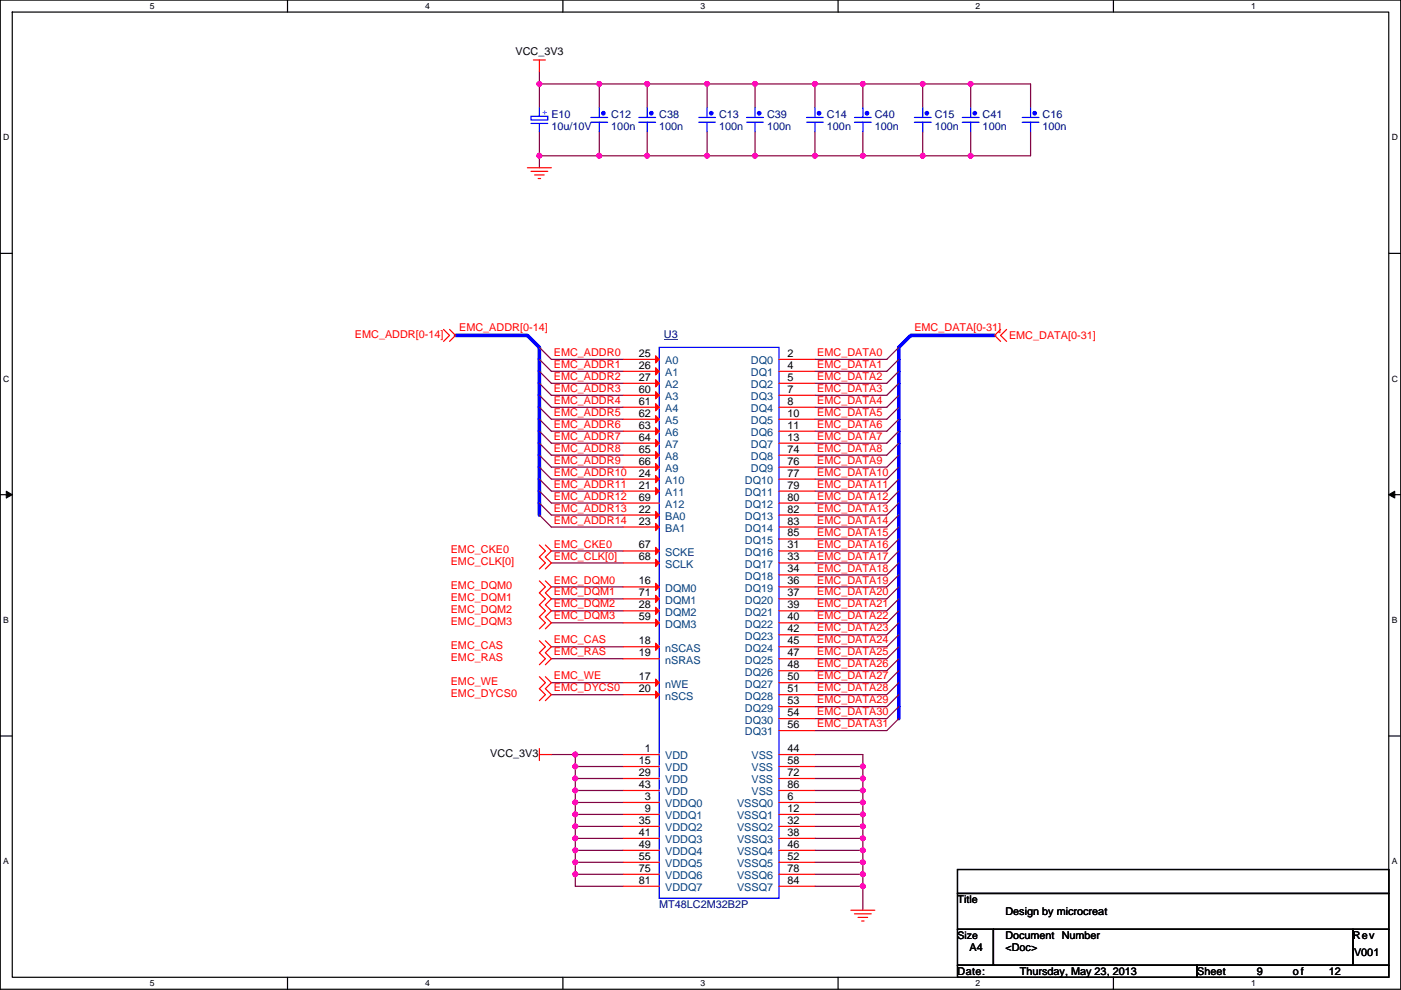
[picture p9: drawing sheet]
<svg xmlns="http://www.w3.org/2000/svg" width="297mm" height="210mm" viewBox="0 0 297 210" stroke-linecap="round" stroke-linejoin="round" font-family="sans-serif">
<path d="M.1 0h296.9v209.8h-296.9zM2.6 2.6h291.8v204.7h-291.8z" fill="none" stroke="#000" stroke-width=".25"/>
<g fill="#fff">
<path d="M31.8 .3h1v2h-1z"/>
<path d="M31.8 207.5h1v2.1h-1z"/>
</g>
<path d="M61 0v2.6M61 207.3v2.5" fill="none" stroke="#000" stroke-width=".25"/>
<g fill="#fff">
<path d="M90.1 .3h1v2h-1z"/>
<path d="M90.1 207.5h1v2.1h-1z"/>
</g>
<path d="M119.3 0v2.6M119.3 207.3v2.5" fill="none" stroke="#000" stroke-width=".25"/>
<g fill="#fff">
<path d="M148.5 .3h1v2h-1z"/>
<path d="M148.5 207.5h1v2.1h-1z"/>
</g>
<path d="M177.7 0v2.6M177.7 207.3v2.5" fill="none" stroke="#000" stroke-width=".25"/>
<g fill="#fff">
<path d="M206.9 .3h1v2h-1z"/>
<path d="M206.9 207.5h1v2.1h-1z"/>
</g>
<path d="M236.1 0v2.6M236.1 207.3v2.5" fill="none" stroke="#000" stroke-width=".25"/>
<g fill="#fff">
<path d="M265.2 .3h1v2h-1z"/>
<path d="M265.2 207.5h1v2.1h-1z"/>
<path d="M.7 28.2h1.3v2h-1.3z"/>
<path d="M295.1 28.2h1.3v2h-1.3z"/>
<path d="M.7 79.3h1.3v2.1h-1.3z"/>
<path d="M295.1 79.3h1.3v2.1h-1.3z"/>
</g>
<path d="M.1 53.7h2.5M294.4 53.7h2.6" fill="none" stroke="#000" stroke-width=".25"/>
<g fill="#fff">
<path d="M.7 130.5h1.2v2h-1.2z"/>
<path d="M295.1 130.5h1.2v2h-1.2z"/>
</g>
<path d="M.1 104.9h2.5M294.4 104.9h2.6" fill="none" stroke="#000" stroke-width=".25"/>
<path d="M1.3 104.2l1.3 .7-1.3 .7zM294.4 104.9l1.3-.7v1.4z" fill="#000" stroke="#000" stroke-width=".21"/>
<g fill="#fff">
<path d="M.7 181.7h1.2v2h-1.2z"/>
<path d="M295.1 181.7h1.2v2h-1.2z"/>
</g>
<path d="M.1 156.1h2.5M294.4 156.1h2.6M203 184.4h91.4v5.1h-91.4zM203 189.5h91.4v7.6h-91.4zM203 197.1h7.6v7.6h-7.6zM210.6 197.1h76.2v7.6h-76.2zM286.8 197.1h7.6v7.6h-7.6zM203 204.7h50.8v2.6h-50.8zM253.8 204.7h40.6v2.6h-40.6z" fill="none" stroke="#000" stroke-width=".25"/>
<path d="M96.6 71.1h15.2l2.6 2.6v35.5M210.9 71.1h-17.8l-2.5 2.6v78.7" fill="none" stroke="#00f" stroke-width=".76"/>
<g fill="none" stroke="#800040" stroke-width=".25">
<path d="M114.4 17.8v5.1M114.4 15.3v2.5M114.4 17.8h12.7M137.2 17.8h-10.1v5.1M149.9 17.8h-12.7v5.1M160.1 17.8h-10.2v5.1M172.8 17.8h-12.7v5.1M182.9 17.8h-10.1v5.1M195.6 17.8h-12.7v5.1M205.8 17.8h-10.2v5.1M114.4 33h12.7M114.4 33v2.6"/>
<path d="M114.4 28v5M127.1 33h10.1M127.1 28v5M137.2 28v5M137.2 33h12.7M149.9 28v5h10.2M160.1 28v5h12.7M172.8 28v5M172.8 33h10.1M182.9 28v5M182.9 33h12.7M195.6 28v5h10.2"/>
<path d="M205.8 28v5M218.5 22.9v-5.1h-12.7v5.1M218.5 28v5h-12.7M114.4 76.2l2.5 2.6h15.2M114.4 78.8l2.5 2.5h15.2M114.4 73.7l2.5 2.5h15.2M190.6 76.2l-2.6 2.6h-15.2M190.6 78.8l-2.6 2.5h-15.2M190.6 73.7l-2.6 2.5h-15.2M114.4 81.3l2.5 2.5h15.2M114.4 83.8l2.5 2.6h15.2M114.4 86.4l2.5 2.5h15.2"/>
<path d="M114.4 88.9l2.5 2.6h15.2M114.4 94l2.5 2.5h15.2M114.4 96.5l2.5 2.6h15.2M114.4 99.1l2.5 2.5h15.2M114.4 91.5l2.5 2.5h15.2M190.6 81.3l-2.6 2.5h-15.2M190.6 83.8l-2.6 2.6h-15.2M190.6 86.4l-2.6 2.5h-15.2M190.6 88.9l-2.6 2.6h-15.2M190.6 91.5l-2.6 2.5h-15.2M190.6 94l-2.6 2.5h-15.2M190.6 96.5l-2.6 2.6h-15.2"/>
<path d="M190.6 99.1l-2.6 2.5h-15.2M114.4 101.6l2.5 2.6h15.2M114.4 104.2l2.5 2.5h15.2M114.4 106.7l2.5 2.5h15.2M114.4 109.2l2.5 2.6h15.2M116.9 116.9h15.2M116.9 119.4h15.2M190.6 101.6l-2.6 2.6h-15.2M190.6 104.2l-2.6 2.5h-15.2M190.6 106.7l-2.6 2.5h-15.2M190.6 109.2l-2.6 2.6h-15.2M190.6 111.8l-2.6 2.5h-15.2"/>
<path d="M190.6 114.3l-2.6 2.6h-15.2M190.6 116.9l-2.6 2.5h-15.2M190.6 119.4l-2.6 2.5h-15.2M116.9 137.2h15.2M116.9 139.7h15.2M116.9 124.5h15.2M116.9 127h15.2M116.9 129.6h15.2M116.9 132.1h15.2M190.6 121.9l-2.6 2.6h-15.2M190.6 124.5l-2.6 2.5h-15.2M190.6 127l-2.6 2.6h-15.2"/>
<path d="M190.6 129.6l-2.6 2.5h-15.2M190.6 132.1l-2.6 2.5h-15.2M190.6 134.6l-2.6 2.6h-15.2M190.6 137.2l-2.6 2.5h-15.2M190.6 139.7l-2.6 2.6h-15.2M116.9 144.8h15.2M116.9 147.3h15.2M190.6 149.9l-2.6 2.5h-15.2M190.6 152.4l-2.6 2.6h-15.2M190.6 142.3l-2.6 2.5h-15.2M190.6 144.8l-2.6 2.5h-15.2M190.6 147.3l-2.6 2.6h-15.2"/>
<path d="M116.9 160h5.1M122 175.3h10.1M122 172.7v2.6M122 175.3v2.5M122 160h10.1M122 162.6h10.1M122 165.1h10.1M122 167.7h10.1M122 170.2h10.1M122 172.7h10.1M122 177.8h10.1M122 160v2.6"/>
<path d="M122 162.6v2.5M122 165.1v2.6M122 167.7v2.5M122 170.2v2.5M122 177.8v2.6M172.8 160h10.1v2.6M172.8 162.6h10.1M172.8 165.1h10.1M172.8 167.7h10.1M172.8 170.2h10.1M172.8 172.7h10.1M172.8 175.3h10.1"/>
<path d="M172.8 177.8h10.1M182.9 162.6v2.5M182.9 165.1v2.6M182.9 167.7v2.5M182.9 170.2v2.5M182.9 172.7v2.6M182.9 175.3v2.5M182.9 177.8v2.6M122 182.9h10.1M122 180.4v2.5M122 182.9v2.5M122 180.4h10.1"/>
<path d="M122 185.4h10.1M122 185.4v2.6h10.1M172.8 188h10.1M172.8 180.4h10.1M172.8 182.9h10.1M172.8 185.4h10.1M182.9 180.4v2.5M182.9 182.9v2.5M182.9 185.4v2.6M182.9 188v5.1"/>
</g>
<g fill="#f0f" stroke="#f0f" stroke-width=".25">
<circle cx="122" cy="160" r=".5"/>
<circle cx="122" cy="165.1" r=".5"/>
<circle cx="122" cy="162.6" r=".5"/>
<circle cx="122" cy="170.2" r=".5"/>
<circle cx="122" cy="167.6" r=".5"/>
<circle cx="122" cy="172.7" r=".5"/>
<circle cx="122" cy="177.8" r=".5"/>
<circle cx="122" cy="175.3" r=".5"/>
<circle cx="122" cy="180.3" r=".5"/>
<circle cx="122" cy="182.9" r=".5"/>
<circle cx="122" cy="185.4" r=".5"/>
<circle cx="182.9" cy="162.6" r=".5"/>
<circle cx="182.9" cy="167.6" r=".5"/>
<circle cx="182.9" cy="165.1" r=".5"/>
<circle cx="182.9" cy="172.7" r=".5"/>
<circle cx="182.9" cy="170.2" r=".5"/>
<circle cx="182.9" cy="177.8" r=".5"/>
<circle cx="182.9" cy="175.3" r=".5"/>
<circle cx="182.9" cy="180.3" r=".5"/>
<circle cx="182.9" cy="182.9" r=".5"/>
<circle cx="182.9" cy="188" r=".5"/>
<circle cx="182.9" cy="185.4" r=".5"/>
<circle cx="114.3" cy="33" r=".5"/>
<circle cx="114.3" cy="17.8" r=".5"/>
<circle cx="127" cy="17.8" r=".5"/>
<circle cx="205.8" cy="33" r=".5"/>
<circle cx="182.9" cy="33" r=".5"/>
<circle cx="195.6" cy="33" r=".5"/>
<circle cx="172.8" cy="33" r=".5"/>
<circle cx="149.9" cy="33" r=".5"/>
<circle cx="160.1" cy="33" r=".5"/>
<circle cx="137.2" cy="33" r=".5"/>
<circle cx="127" cy="33" r=".5"/>
<circle cx="137.2" cy="17.8" r=".5"/>
<circle cx="149.9" cy="17.8" r=".5"/>
<circle cx="160.1" cy="17.8" r=".5"/>
<circle cx="172.8" cy="17.8" r=".5"/>
<circle cx="182.9" cy="17.8" r=".5"/>
<circle cx="195.6" cy="17.8" r=".5"/>
<circle cx="205.8" cy="17.8" r=".5"/>
</g>
<g fill="none" stroke="#f00" stroke-width=".25">
<path d="M113.1 12.7h2.5M114.4 12.7v2.6M111.8 35.6h5.1M112.6 36.3h3.5M113.3 37.1h2.1M114.1 37.9h.5M114.4 22.9h.1M114.4 28h.1M127.1 22.9h.1M127.1 28h.1M137.2 22.9h.1M137.2 28h.1"/>
<path d="M149.9 22.9h.1M149.9 28h.1M160.1 22.9h.1M160.1 28h.1M172.8 22.9h.1M172.8 28h.1M182.9 22.9h.1M182.9 28h.1M195.6 22.9h.1M195.6 28h.1M205.8 22.9h.1M205.8 28h.1"/>
<path d="M218.5 22.9h.1M218.5 28h.1M94 69.9l1.3 1.2-1.3 1.3M95.3 69.9l1.3 1.2-1.3 1.3M132.1 76.2h7.7M132.1 78.8h7.7M165.2 76.2h7.6M165.2 78.8h7.6M212.2 69.9l-1.3 1.2 1.3 1.3M213.4 69.9l-1.2 1.2 1.2 1.3M132.1 81.3h7.7M132.1 83.8h7.7"/>
<path d="M132.1 86.4h7.7M132.1 88.9h7.7M132.1 91.5h7.7M132.1 94h7.7M132.1 96.5h7.7M132.1 99.1h7.7M165.2 81.3h7.6M165.2 83.8h7.6M165.2 86.4h7.6M165.2 88.9h7.6M165.2 91.5h7.6M165.2 94h7.6"/>
<path d="M165.2 96.5h7.6M165.2 99.1h7.6M114.4 115.6l1.2 1.3-1.2 1.2 1.2 1.3-1.2 1.3M115.6 115.6l1.3 1.3-1.3 1.2 1.3 1.3-1.3 1.3M132.1 101.6h7.7M132.1 104.2h7.7M132.1 111.8h7.7M132.1 116.9h7.7M132.1 119.4h7.7M132.1 109.2h7.7M132.1 106.7h7.7M165.2 101.6h7.6"/>
<path d="M165.2 104.2h7.6M165.2 106.7h7.6M165.2 109.2h7.6M165.2 111.8h7.6M165.2 114.3h7.6M165.2 116.9h7.6M165.2 119.4h7.6M114.4 135.9l1.2 1.3-1.2 1.3 1.2 1.2-1.2 1.3M114.4 123.2l1.2 1.3-1.2 1.3 1.2 1.2-1.2 1.3 1.2 1.3-1.2 1.2 1.2 1.3-1.2 1.3M115.6 135.9l1.3 1.3-1.3 1.3 1.3 1.2-1.3 1.3M115.6 123.2l1.3 1.3-1.3 1.3 1.3 1.2-1.3 1.3 1.3 1.3-1.3 1.2 1.3 1.3-1.3 1.3M132.1 139.7h7.7"/>
<path d="M132.1 137.2h7.7M132.1 124.5h7.7M132.1 127h7.7M132.1 129.6h7.7M132.1 132.1h7.7M165.2 121.9h7.6M165.2 124.5h7.6M165.2 127h7.6M165.2 129.6h7.6M165.2 132.1h7.6M165.2 134.6h7.6M165.2 137.2h7.6"/>
<path d="M165.2 139.7h7.6M114.4 158.8v2.5M114.4 143.5l1.2 1.3-1.2 1.3 1.2 1.2-1.2 1.3M115.6 143.5l1.3 1.3-1.3 1.3 1.3 1.2-1.3 1.3M132.1 144.8h7.7M132.1 147.3h7.7M165.2 142.3h7.6M165.2 144.8h7.6M165.2 147.3h7.6M165.2 149.9h7.6M165.2 152.4h7.6M165.2 155h7.6"/>
<path d="M114.4 160h2.5M132.1 165.1h7.7M132.1 162.6h7.7M132.1 170.2h7.7M132.1 160h7.7M132.1 177.8h7.7M132.1 175.3h7.7M132.1 172.7h7.7M132.1 167.7h7.7M165.2 165.1h7.6M165.2 162.6h7.6M165.2 160h7.6"/>
<path d="M165.2 177.8h7.6M165.2 175.3h7.6M165.2 172.7h7.6M165.2 170.2h7.6M165.2 167.7h7.6M132.1 180.4h7.7M132.1 182.9h7.7M132.1 185.4h7.7M132.1 188h7.7M165.2 180.4h7.6M165.2 182.9h7.6M165.2 185.4h7.6"/>
<path d="M165.2 188h7.6M180.4 193.1h5.1M181.2 193.8h3.5M181.9 194.6h2.1M182.7 195.3h.5"/>
</g>
<g fill="none" stroke="#00f" stroke-width=".25">
<path d="M112.6 24.7h3.5v.7h-3.5zM112.6 26.2h3.5M114.4 26.2v1.8M114.4 22.9v1.8M125.3 25.9h3.5M125.3 24.9h3.5M127.1 22.9v2M127.1 25.9v2.1M135.4 25.9h3.6M135.4 24.9h3.6M137.2 22.9v2M137.2 25.9v2.1"/>
<path d="M148.1 25.9h3.6M148.1 24.9h3.6M149.9 22.9v2M149.9 25.9v2.1M158.3 25.9h3.6M158.3 24.9h3.6M160.1 22.9v2M160.1 25.9v2.1M171 25.9h3.6M171 24.9h3.6M172.8 22.9v2M172.8 25.9v2.1"/>
<path d="M181.2 25.9h3.5M181.2 24.9h3.5M182.9 22.9v2M182.9 25.9v2.1M193.9 25.9h3.5M193.9 24.9h3.5M195.6 22.9v2M195.6 25.9v2.1M204 25.9h3.6M204 24.9h3.6M205.8 22.9v2M205.8 25.9v2.1"/>
<path d="M216.7 25.9h3.6M216.7 24.9h3.6M218.5 22.9v2M218.5 25.9v2.1M139.8 73.7h25.4v116.8h-25.4z"/>
</g>
<g fill="#00f" stroke="#00f" stroke-width=".25">
<circle cx="173.7" cy="24" r=".38"/>
<circle cx="127.9" cy="24" r=".38"/>
<circle cx="183.8" cy="24" r=".38"/>
<circle cx="138.1" cy="24" r=".38"/>
<circle cx="196.5" cy="24" r=".38"/>
<circle cx="150.8" cy="24" r=".38"/>
<circle cx="206.7" cy="24" r=".38"/>
<circle cx="161" cy="24" r=".38"/>
<circle cx="219.4" cy="24" r=".38"/>
</g>
<path d="M140.8 72h2.9" fill="none" stroke="#000080" stroke-width=".21"/>
<g fill="#f00" stroke="#f00" stroke-width=".25">
<path d="M139 75.5l.8 .7-.8 .8z"/>
<path d="M139 78l.8 .8-.8 .7z"/>
<path d="M139 80.5l.8 .8-.8 .8z"/>
<path d="M139 83.1l.8 .7-.8 .8z"/>
<path d="M139 85.6l.8 .8-.8 .7z"/>
<path d="M139 88.2l.8 .7-.8 .8z"/>
<path d="M139 90.7l.8 .8-.8 .7z"/>
<path d="M139 93.2l.8 .8-.8 .8z"/>
<path d="M139 95.8l.8 .7-.8 .8z"/>
<path d="M139 98.3l.8 .8-.8 .7z"/>
<path d="M139 100.9l.8 .7-.8 .8z"/>
<path d="M139 103.4l.8 .8-.8 .7z"/>
<path d="M139 111l.8 .8-.8 .7z"/>
<path d="M139 144l.8 .8-.8 .8z"/>
<path d="M139 146.6l.8 .7-.8 .8z"/>
<path d="M139 136.4l.8 .8-.8 .7z"/>
<path d="M139 123.7l.8 .8-.8 .7z"/>
<path d="M139 126.3l.8 .7-.8 .8z"/>
<path d="M139 116.1l.8 .8-.8 .7z"/>
<path d="M139 118.6l.8 .8-.8 .8z"/>
<path d="M139 108.5l.8 .7-.8 .8z"/>
<path d="M139 128.8l.8 .8-.8 .7z"/>
<path d="M139 131.3l.8 .8-.8 .8z"/>
</g>
<g font-size="2.3">
<text x="109.3" y="11.7">VCC_3V3</text>
<text x="135.4" y="75.7">25</text>
<text x="166.9" y="75.7">2</text>
<text x="135.4" y="78.2">26</text>
<text x="135.4" y="80.8">27</text>
<text x="135.4" y="83.3">60</text>
<text x="166.9" y="78.2">4</text>
<text x="166.9" y="80.8">5</text>
<text x="166.9" y="83.3">7</text>
<text x="135.4" y="85.9">61</text>
<text x="135.4" y="88.4">62</text>
<text x="166.9" y="85.9">8</text>
<text x="166.9" y="88.4">10</text>
<text x="135.4" y="90.9">63</text>
<text x="135.4" y="93.5">64</text>
<text x="166.9" y="90.9">11</text>
<text x="166.9" y="93.5">13</text>
<text x="135.4" y="96">65</text>
<text x="135.4" y="98.6">66</text>
<text x="135.4" y="101.1">24</text>
<text x="166.9" y="101.1">77</text>
<text x="166.9" y="96">74</text>
<text x="166.9" y="98.6">76</text>
<text x="135.4" y="103.6">21</text>
<text x="135.4" y="106.2">69</text>
<text x="166.9" y="103.6">79</text>
<text x="166.9" y="106.2">80</text>
<text x="135.4" y="111.3">23</text>
<text x="135.4" y="108.7">22</text>
<text x="166.9" y="108.7">82</text>
<text x="166.9" y="111.3">83</text>
<text x="166.9" y="113.8">85</text>
<text x="135.4" y="116.3">67</text>
<text x="135.4" y="118.9">68</text>
<text x="166.9" y="116.3">31</text>
<text x="166.9" y="118.9">33</text>
<text x="135.4" y="124">16</text>
<text x="166.9" y="121.4">34</text>
<text x="166.9" y="124">36</text>
<text x="135.4" y="126.5">71</text>
<text x="135.4" y="129">28</text>
<text x="135.4" y="131.6">59</text>
<text x="166.9" y="126.5">37</text>
<text x="166.9" y="129">39</text>
<text x="166.9" y="131.6">40</text>
<text x="135.4" y="136.7">18</text>
<text x="166.9" y="134.1">42</text>
<text x="166.9" y="136.7">45</text>
<text x="135.4" y="139.2">19</text>
<text x="166.9" y="139.2">47</text>
<text x="166.9" y="141.7">48</text>
<text x="135.4" y="144.3">17</text>
<text x="135.4" y="146.8">20</text>
<text x="166.9" y="144.3">50</text>
<text x="166.9" y="146.8">51</text>
<text x="166.9" y="149.4">53</text>
<text x="166.9" y="151.9">54</text>
<text x="166.9" y="154.4">56</text>
<text x="103.9" y="160.6">VCC_3V3</text>
<text x="136.7" y="159.5">1</text>
<text x="166.9" y="159.5">44</text>
<text x="135.4" y="164.6">29</text>
<text x="135.4" y="162.1">15</text>
<text x="135.4" y="167.1">43</text>
<text x="166.9" y="164.6">72</text>
<text x="166.9" y="162.1">58</text>
<text x="166.9" y="167.1">86</text>
<text x="136.7" y="169.7">3</text>
<text x="136.7" y="172.2">9</text>
<text x="166.9" y="172.2">12</text>
<text x="166.9" y="169.7">6</text>
<text x="135.4" y="177.3">41</text>
<text x="135.4" y="174.8">35</text>
<text x="135.4" y="179.8">49</text>
<text x="166.9" y="177.3">38</text>
<text x="166.9" y="174.8">32</text>
<text x="166.9" y="179.8">46</text>
<text x="135.4" y="182.4">55</text>
<text x="135.4" y="184.9">75</text>
<text x="166.9" y="182.4">52</text>
<text x="166.9" y="184.9">78</text>
<text x="135.4" y="187.5">81</text>
<text x="166.9" y="187.5">84</text>
<text x="203" y="191.5">Title</text>
<text x="213.2" y="194.1">Design by microcreat</text>
<text x="205.5" y="201.7">A4</text>
<text x="213.2" y="199.2">Document Number</text>
<text x="213.2" y="201.7">&lt;Doc&gt;</text>
<text x="286.8" y="199.2">Rev</text>
<text x="287.1" y="202.7">V001</text>
<text x="203" y="206.8">Date:</text>
<text x="216.2" y="206.8">Thursday, May 23, 2013</text>
<text x="253.8" y="206.8">Sheet</text>
<text x="266.5" y="206.8">9</text>
<text x="274.1" y="206.8">of</text>
<text x="281.7" y="206.8">12</text>
</g>
<g font-size="2.3" fill="#000080">
<text x="116.9" y="24.9">E10</text>
<text x="116.9" y="27.5">10u/10V</text>
<text x="129.6" y="24.9">C12</text>
<text x="129.6" y="27.5">100n</text>
<text x="139.8" y="24.9">C38</text>
<text x="139.8" y="27.5">100n</text>
<text x="152.5" y="24.9">C13</text>
<text x="152.5" y="27.5">100n</text>
<text x="162.6" y="24.9">C39</text>
<text x="162.6" y="27.5">100n</text>
<text x="175.3" y="24.9">C14</text>
<text x="175.3" y="27.5">100n</text>
<text x="185.5" y="24.9">C40</text>
<text x="185.5" y="27.5">100n</text>
<text x="198.2" y="24.9">C15</text>
<text x="198.2" y="27.5">100n</text>
<text x="208.3" y="24.9">C41</text>
<text x="208.3" y="27.5">100n</text>
<text x="221" y="24.9">C16</text>
<text x="221" y="27.5">100n</text>
<text x="140.8" y="71.7">U3</text>
<text x="139.8" y="192.6">MT48LC2M32B2P</text>
</g>
<g font-size="2.3" fill="#f00">
<text x="75.2" y="71.7">EMC_ADDR[0-14]</text>
<text x="97.3" y="70.2">EMC_ADDR[0-14]</text>
<text x="193.9" y="70.2">EMC_DATA[0-31]</text>
<text x="213.9" y="71.9">EMC_DATA[0-31]</text>
<text x="117.4" y="75.5">EMC_ADDR0</text>
<text x="173.3" y="75.5">EMC_DATA0</text>
<text x="117.4" y="78">EMC_ADDR1</text>
<text x="117.4" y="80.6">EMC_ADDR2</text>
<text x="117.4" y="83.1">EMC_ADDR3</text>
<text x="173.3" y="83.1">EMC_DATA3</text>
<text x="173.3" y="78">EMC_DATA1</text>
<text x="173.3" y="80.6">EMC_DATA2</text>
<text x="117.4" y="85.7">EMC_ADDR4</text>
<text x="117.4" y="88.2">EMC_ADDR5</text>
<text x="173.3" y="85.7">EMC_DATA4</text>
<text x="173.3" y="88.2">EMC_DATA5</text>
<text x="117.4" y="90.7">EMC_ADDR6</text>
<text x="117.4" y="95.8">EMC_ADDR8</text>
<text x="117.4" y="93.3">EMC_ADDR7</text>
<text x="173.3" y="90.7">EMC_DATA6</text>
<text x="173.3" y="93.3">EMC_DATA7</text>
<text x="173.3" y="95.8">EMC_DATA8</text>
<text x="117.4" y="98.4">EMC_ADDR9</text>
<text x="117.4" y="100.9">EMC_ADDR10</text>
<text x="173.3" y="98.4">EMC_DATA9</text>
<text x="173.3" y="100.9">EMC_DATA10</text>
<text x="117.4" y="103.4">EMC_ADDR11</text>
<text x="117.4" y="106">EMC_ADDR12</text>
<text x="173.3" y="103.4">EMC_DATA11</text>
<text x="173.3" y="106">EMC_DATA12</text>
<text x="117.4" y="108.5">EMC_ADDR13</text>
<text x="117.4" y="111.1">EMC_ADDR14</text>
<text x="173.3" y="108.5">EMC_DATA13</text>
<text x="173.3" y="111.1">EMC_DATA14</text>
<text x="173.3" y="113.6">EMC_DATA15</text>
<text x="95.6" y="117.4">EMC_CKE0</text>
<text x="95.6" y="119.9">EMC_CLK[0]</text>
<text x="117.4" y="116.1">EMC_CKE0</text>
<text x="117.4" y="118.7">EMC_CLK[0]</text>
<text x="173.3" y="116.1">EMC_DATA16</text>
<text x="173.3" y="118.7">EMC_DATA17</text>
<text x="95.6" y="125">EMC_DQM0</text>
<text x="117.4" y="123.8">EMC_DQM0</text>
<text x="173.3" y="121.2">EMC_DATA18</text>
<text x="173.3" y="123.8">EMC_DATA19</text>
<text x="95.6" y="127.6">EMC_DQM1</text>
<text x="95.6" y="130.1">EMC_DQM2</text>
<text x="117.4" y="126.3">EMC_DQM1</text>
<text x="117.4" y="128.8">EMC_DQM2</text>
<text x="117.4" y="131.4">EMC_DQM3</text>
<text x="173.3" y="126.3">EMC_DATA20</text>
<text x="173.3" y="128.8">EMC_DATA21</text>
<text x="173.3" y="131.4">EMC_DATA22</text>
<text x="95.6" y="137.7">EMC_CAS</text>
<text x="95.6" y="132.6">EMC_DQM3</text>
<text x="117.4" y="136.5">EMC_CAS</text>
<text x="173.3" y="133.9">EMC_DATA23</text>
<text x="173.3" y="136.5">EMC_DATA24</text>
<text x="95.6" y="140.3">EMC_RAS</text>
<text x="117.4" y="139">EMC_RAS</text>
<text x="173.3" y="139">EMC_DATA25</text>
<text x="173.3" y="141.5">EMC_DATA26</text>
<text x="95.6" y="145.3">EMC_WE</text>
<text x="95.6" y="147.9">EMC_DYCS0</text>
<text x="117.4" y="144.1">EMC_WE</text>
<text x="117.4" y="146.6">EMC_DYCS0</text>
<text x="173.3" y="144.1">EMC_DATA27</text>
<text x="173.3" y="146.6">EMC_DATA28</text>
<text x="173.3" y="149.2">EMC_DATA29</text>
<text x="173.3" y="151.7">EMC_DATA30</text>
<text x="173.3" y="154.2">EMC_DATA31</text>
</g>
<g font-size="2.3" fill="#004080">
<text x="141" y="77.3">A0</text>
<text x="159.2" y="77.3">DQ0</text>
<text x="141" y="79.8">A1</text>
<text x="141" y="82.3">A2</text>
<text x="159.2" y="79.8">DQ1</text>
<text x="159.2" y="82.3">DQ2</text>
<text x="141" y="84.9">A3</text>
<text x="141" y="87.4">A4</text>
<text x="141" y="90">A5</text>
<text x="159.2" y="84.9">DQ3</text>
<text x="159.2" y="87.4">DQ4</text>
<text x="159.2" y="90">DQ5</text>
<text x="141" y="92.5">A6</text>
<text x="141" y="95">A7</text>
<text x="159.2" y="92.5">DQ6</text>
<text x="159.2" y="95">DQ7</text>
<text x="141" y="97.6">A8</text>
<text x="141" y="100.1">A9</text>
<text x="159.2" y="97.6">DQ8</text>
<text x="159.2" y="100.1">DQ9</text>
<text x="141" y="102.7">A10</text>
<text x="141" y="105.2">A11</text>
<text x="141" y="107.7">A12</text>
<text x="157.9" y="102.7">DQ10</text>
<text x="157.9" y="105.2">DQ11</text>
<text x="157.9" y="107.7">DQ12</text>
<text x="141" y="112.8">BA1</text>
<text x="141" y="110.3">BA0</text>
<text x="157.9" y="110.3">DQ13</text>
<text x="157.9" y="112.8">DQ14</text>
<text x="141" y="117.9">SCKE</text>
<text x="157.9" y="115.4">DQ15</text>
<text x="157.9" y="117.9">DQ16</text>
<text x="141" y="125.5">DQM0</text>
<text x="141" y="120.4">SCLK</text>
<text x="157.9" y="120.4">DQ17</text>
<text x="157.9" y="123">DQ18</text>
<text x="157.9" y="125.5">DQ19</text>
<text x="141" y="128.1">DQM1</text>
<text x="141" y="130.6">DQM2</text>
<text x="157.9" y="128.1">DQ20</text>
<text x="157.9" y="130.6">DQ21</text>
<text x="141" y="133.1">DQM3</text>
<text x="157.9" y="133.1">DQ22</text>
<text x="157.9" y="135.7">DQ23</text>
<text x="141" y="140.8">nSRAS</text>
<text x="141" y="138.2">nSCAS</text>
<text x="157.9" y="138.2">DQ24</text>
<text x="157.9" y="140.8">DQ25</text>
<text x="157.9" y="143.3">DQ26</text>
<text x="141" y="145.8">nWE</text>
<text x="141" y="148.4">nSCS</text>
<text x="157.9" y="145.8">DQ27</text>
<text x="157.9" y="148.4">DQ28</text>
<text x="157.9" y="150.9">DQ29</text>
<text x="157.9" y="153.5">DQ30</text>
<text x="157.9" y="156">DQ31</text>
<text x="141" y="161.1">VDD</text>
<text x="159.3" y="161.1">VSS</text>
<text x="141" y="166.2">VDD</text>
<text x="141" y="163.6">VDD</text>
<text x="159.3" y="166.2">VSS</text>
<text x="159.3" y="163.6">VSS</text>
<text x="141" y="171.2">VDDQ0</text>
<text x="141" y="173.8">VDDQ1</text>
<text x="141" y="168.7">VDD</text>
<text x="156.3" y="173.8">VSSQ1</text>
<text x="156.3" y="171.2">VSSQ0</text>
<text x="159.3" y="168.7">VSS</text>
<text x="141" y="178.9">VDDQ3</text>
<text x="141" y="176.3">VDDQ2</text>
<text x="156.3" y="178.9">VSSQ3</text>
<text x="156.3" y="176.3">VSSQ2</text>
<text x="141" y="181.4">VDDQ4</text>
<text x="141" y="183.9">VDDQ5</text>
<text x="156.3" y="181.4">VSSQ4</text>
<text x="156.3" y="183.9">VSSQ5</text>
<text x="141" y="186.5">VDDQ6</text>
<text x="141" y="189">VDDQ7</text>
<text x="156.3" y="186.5">VSSQ6</text>
<text x="156.3" y="189">VSSQ7</text>
</g>
<text font-size="2.2" x="203" y="199.1">Size</text>
<text font-size="2.1" fill="#00f" x="114.9" y="24.3">+</text>
<g font-size="1.8">
<text x="31.8" y="1.9">5</text>
<text x="90.1" y="1.9">4</text>
<text x="148.5" y="1.9">3</text>
<text x="206.9" y="1.9">2</text>
<text x="265.2" y="1.9">1</text>
<text x=".7" y="29.8">D</text>
<text x="295.1" y="29.8">D</text>
<text x=".7" y="81">C</text>
<text x="295.1" y="81">C</text>
<text x=".7" y="132.1">B</text>
<text x="295.1" y="132.1">B</text>
<text x=".7" y="183.3">A</text>
<text x="295.1" y="183.3">A</text>
<text x="31.8" y="209.2">5</text>
<text x="90.1" y="209.2">4</text>
<text x="148.5" y="209.2">3</text>
<text x="206.9" y="209.2">2</text>
<text x="265.2" y="209.2">1</text>
</g>
</svg>
